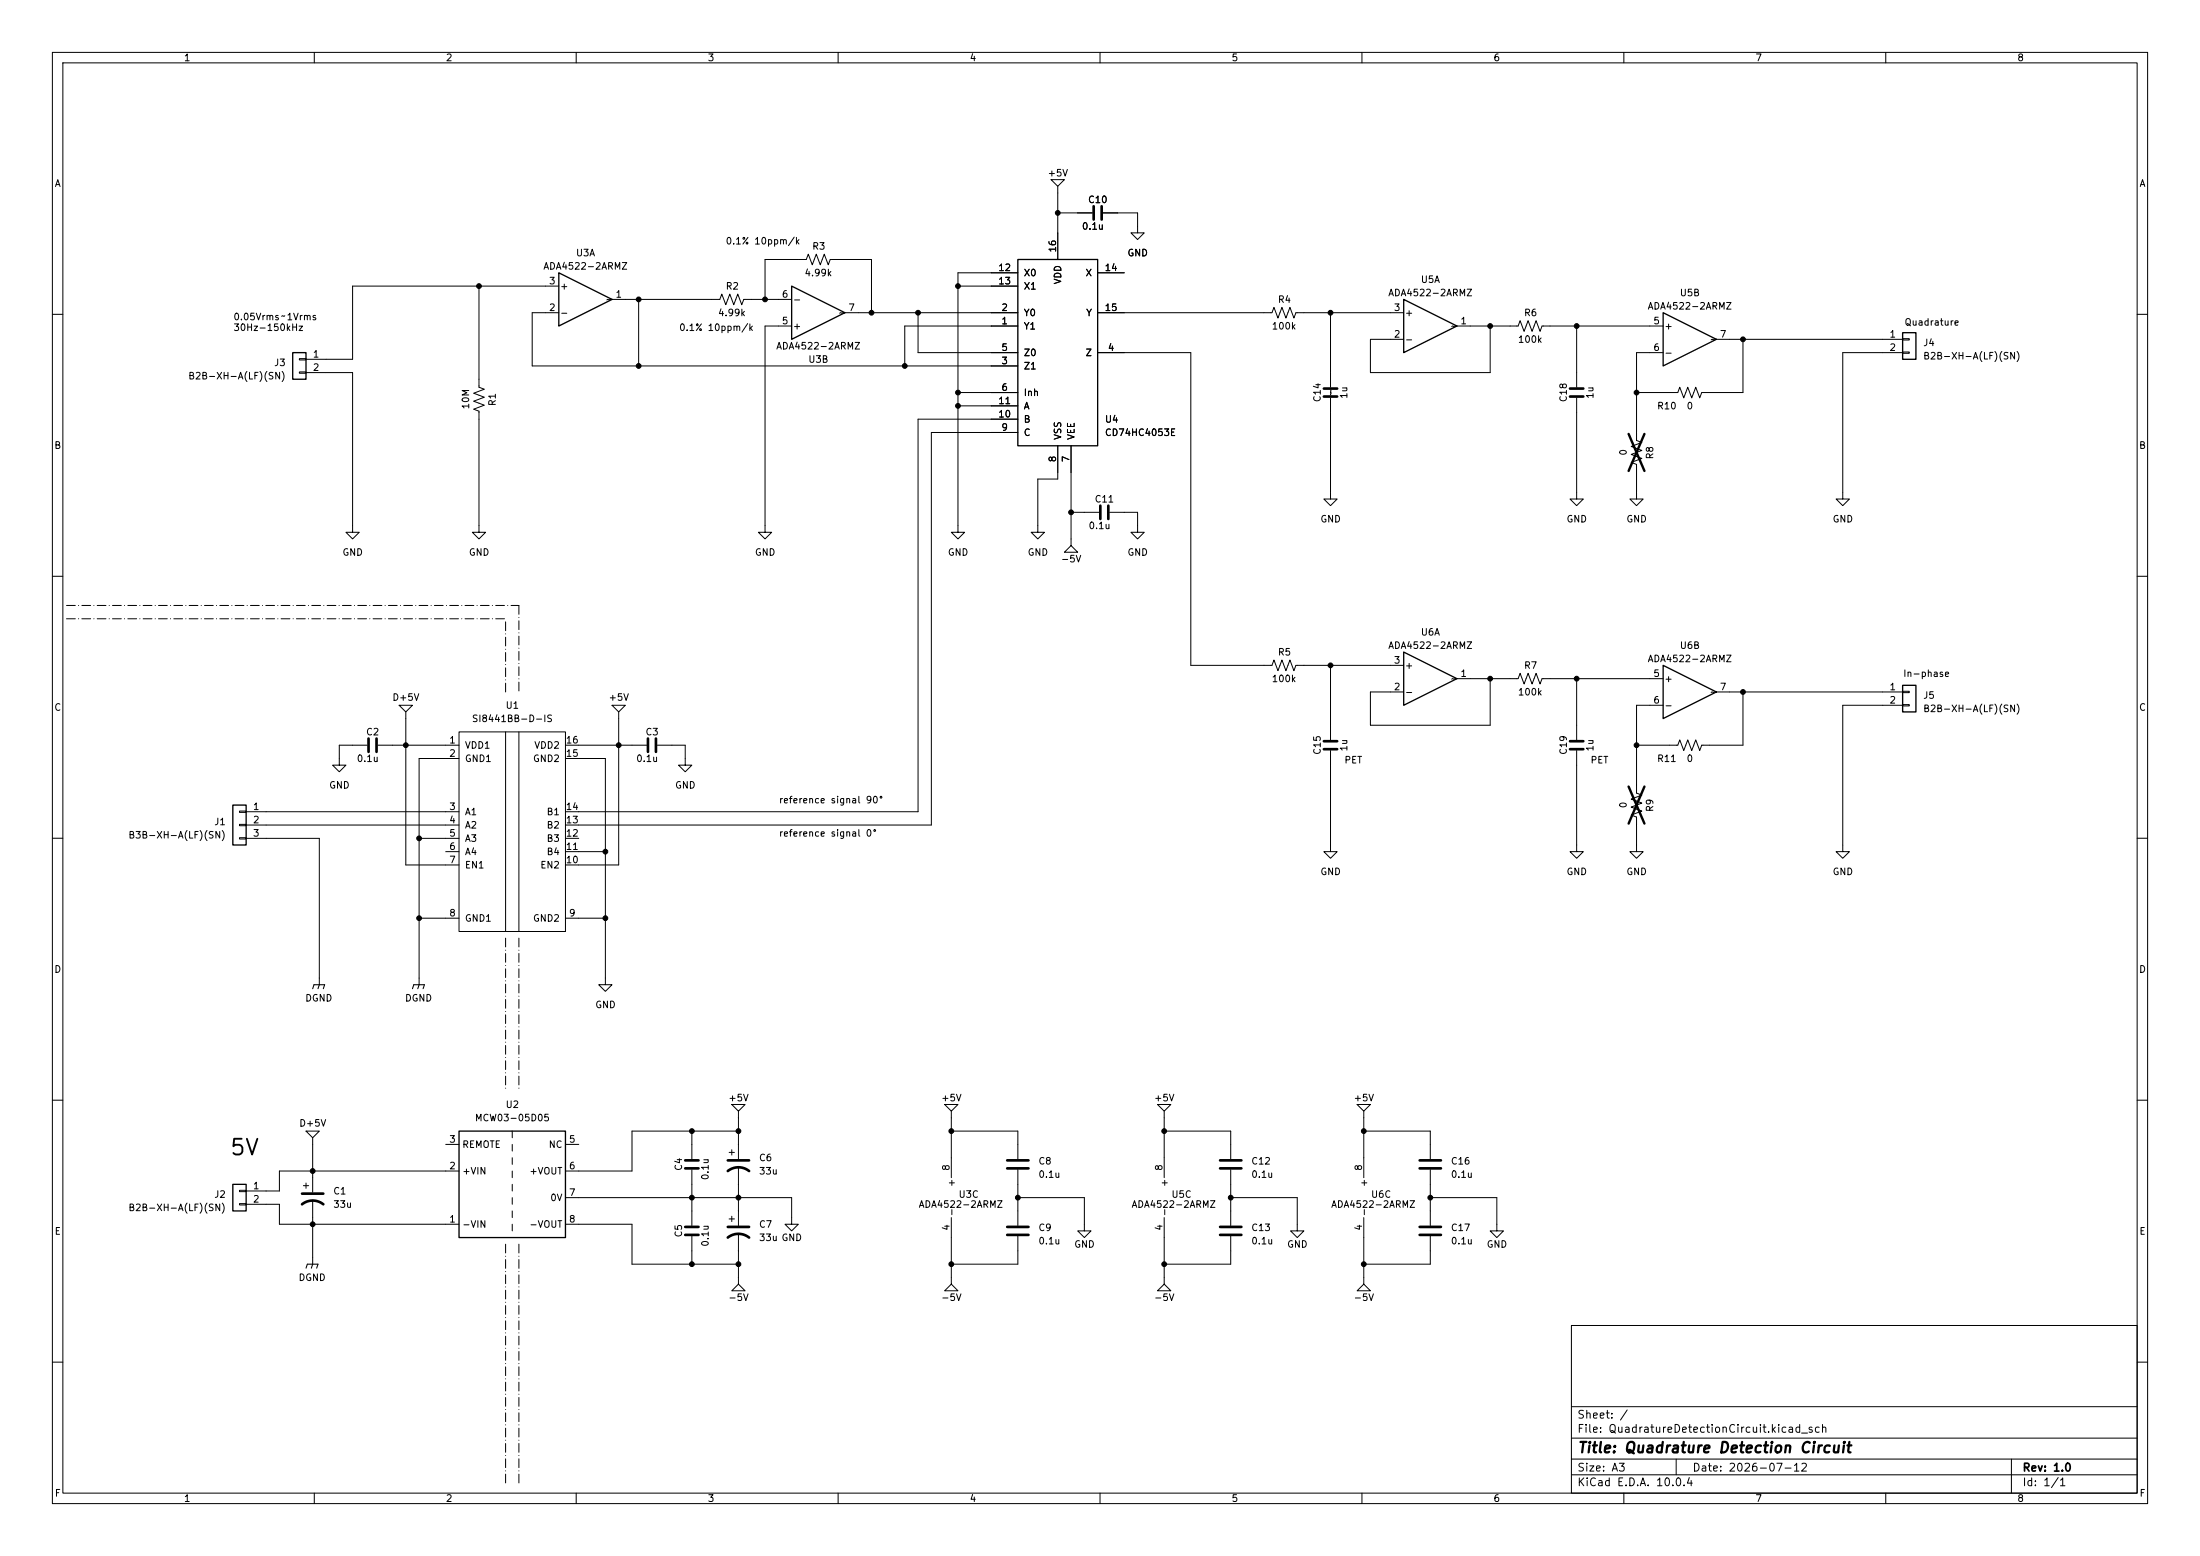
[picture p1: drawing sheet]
<svg xmlns="http://www.w3.org/2000/svg" width="420mm" height="297mm" viewBox="0 0 420 297" stroke-linecap="round" stroke-linejoin="round" font-family="sans-serif">
<g fill="none" stroke="#000" stroke-width=".19">
<path d="M10 10h400v277h-400zM12 12h396v273h-396zM60 10v2M110 10v2M160 10v2M210 10v2M260 10v2M310 10v2M360 10v2M200.7 34.3h2.5l-1.3 1.3zM201.9 35.6v13.9M91.4 54.6v19.3l1.1 .4-2.1 .8 2.1 .7-2.1 .8 2.1 .7-2.1 .8 1 .4v23.1h1.3l-1.3 1.3-1.2-1.3h1.2"/>
<path d="M106.7 59.7h-5.1v10.2h92.7M106.7 54.6h-39.4v14h-8.9M116.8 57.2h20.6l.4-1.1 .8 2.1 .7-2.1 .8 2.1 .7-2.1 .8 2.1 .4-1h9.1M121.9 57.2v12.7M146 57.2v-7.7h7.9l.4-1 .8 2 .7-2 .8 2 .8-2 .7 2 .4-1h7.9v10.2M161.3 59.7h33M175.3 59.7v7.6h19M182.9 54.6h11.4M194.3 52.1h-11.4v49.5h1.2l-1.2 1.3-1.3-1.3h1.3M201.9 40.6h6.6M209.5 59.7h33.3l.4-1 .8 2 .7-2 .8 2 .8-2 .7 2 .4-1h20.6M209.5 52.1h5.1"/>
<path d="M210.6 40.6h6.6v3.9h1.2l-1.2 1.2-1.3-1.2h1.3M254 59.7v14.2M10 60h2M57.1 68.5h1.3v.2h-1.3zM57.1 71h1.3v.2h-1.3zM58.4 71.1h8.9v30.5h1.3l-1.3 1.3-1.3-1.3h1.3M151.1 62.2h-5.1v39.4h1.3l-1.3 1.3-1.2-1.3h1.2M182.9 74.9h11.4M182.9 77.5h11.4M194.3 62.2h-21.6v7.7M209.5 67.3h17.8v59.7h15.5l.4-1 .8 2 .7-2 .8 2 .8-2 .7 2 .4-1h20.6M254 75.9v19.4h1.3l-1.3 1.2-1.3-1.2h1.3"/>
<path d="M278.1 62.2h11.7l.4-1 .8 2 .7-2 .8 2 .7-2 .8 2 .4-1h23.1M284.5 62.2v8.9h-22.9v-6.3h6.4M301 75.9v19.4h1.3l-1.3 1.2-1.3-1.2h1.3M301 62.2v11.7M317.5 67.3h-5.1v16.8l1 .4-2 .7 2 .8-2 .7 2 .8-2 .8 1 .3v6.7h1.3l-1.3 1.2-1.3-1.2h1.3M327.7 64.8h35.5M332.7 64.8v10.1h-7.8l-.4 1-.8-2-.7 2-.8-2-.8 2-.7-2-.4 1h-7.9M363.2 64.6h1.3v.3h-1.3zM363.2 67.2h1.3v.2h-1.3zM363.2 67.3h-11.4v28h1.3l-1.3 1.2-1.3-1.2h1.3M408 60h2M194.3 82.6h-16.5v74.9h-69.9"/>
<path d="M194.3 80h-19v74.9h-67.4M201.9 85.1v6.3h-3.8v10.2h1.3l-1.3 1.3-1.3-1.3h1.3M204.5 85.1v19l-1.3 1.3h2.5l-1.2-1.3M204.5 97.8h5.3M211.8 97.8h5.4v3.8h1.2l-1.2 1.3-1.3-1.3h1.3M10 110h2M408 110h2M76.2 134.6h2.5l-1.2 1.3zM77.5 135.9v29.2h10.1M87.6 139.7h20.3v38.1h-20.3zM96.5 139.7v38.1M99.1 139.7v38.1"/>
<path d="M116.8 134.6h2.6l-1.3 1.3zM118.1 135.9v29.2h-10.2M254 127v14.2M278.1 129.5h11.7l.4-1 .8 2.1 .7-2.1 .8 2.1 .7-2.1 .8 2.1 .4-1.1h23.1M284.5 129.5v8.9h-22.9v-6.3h6.4M301 129.5v11.7M317.5 134.6h-5.1v16.8l1 .4-2 .7 2 .8-2 .8 2 .7-2 .8 1 .4v6.6h1.3l-1.3 1.2-1.3-1.2h1.3M327.7 132.1h35.5M332.7 132.1v10.1h-7.8l-.4 1.1-.8-2.1-.7 2.1-.8-2.1-.8 2.1-.7-2.1-.4 1h-7.9M363.2 132h1.3v.2h-1.3zM363.2 134.5h1.3v.2h-1.3zM363.2 134.6h-11.4v28h1.3l-1.3 1.2-1.3-1.2h1.3"/>
<path d="M10 160h2M45.7 154.8h1.3v.3h-1.3zM45.7 157.4h1.3v.2h-1.3zM45.7 159.9h1.3v.2h-1.3zM47 154.9h40.6M47 157.5h40.6M70.1 142.2h-5.3v3.9h1.2l-1.2 1.2-1.3-1.2h1.3M72.1 142.2h15.5M87.6 144.8h-7.6v43.2M107.9 144.8h7.7v43.2h1.2l-1.2 1.2-1.3-1.2h1.3M107.9 142.2h15.5M125.5 142.2h5.3v3.9h1.3l-1.3 1.2-1.3-1.2h1.3"/>
<path d="M254 143.3v19.3h1.3l-1.3 1.2-1.3-1.2h1.3M301 143.3v19.3h1.3l-1.3 1.2-1.3-1.2h1.3M408 160h2M47 160h14v28M80 160h7.6M80 175.3h7.6M85.1 162.6h2.5M107.9 160h2.6M107.9 162.6h7.7M107.9 175.3h7.7M10 210h2M58.4 215.9h2.6l-1.3 1.3z"/>
<path d="M59.7 217.2v10.4M85.1 218.4h2.5M97.8 215.9v1.3M97.8 218.4v1.3M107.9 218.4h2.6M132.1 215.9v5.3M139.2 220h1M139.7 210.8h2.5l-1.2 1.3zM139.7 219.5v1M141 212.1v9.1M141 215.9h-20.4v7.6h-12.7M180.3 210.8h2.6l-1.3 1.3z"/>
<path d="M181.6 215.9h12.7v5.3M181.6 212.1v12.7M221 210.8h2.5l-1.3 1.3zM222.2 212.1v12.7M222.2 215.9h12.7v5.3M259.1 210.8h2.5l-1.3 1.3zM260.3 215.9h12.7v5.3M260.3 212.1v12.7M408 210h2M45.7 227.2h1.3v.3h-1.3zM45.7 229.7h1.3v.3h-1.3zM47 229.9h6.3v3.8h34.3"/>
<path d="M57.9 226.3h1M58.4 225.8v1M59.7 229.1v12.2M87.6 223.5h-34.3v3.8h-6.3M97.8 221v1.2M97.8 223.5v1.3M97.8 226.1v1.2M97.8 228.6v1.3M97.8 231.1v1.3M97.8 233.7v1.2M107.9 228.6h43.2v5.1h1.3l-1.3 1.2-1.2-1.2h1.2M107.9 233.7h12.7v7.6h20.4"/>
<path d="M132.1 223.3v10.6M132.1 236v5.3M139.2 232.7h1M139.7 232.2v1M141 235.5v9.6l-1.3 1.3h2.5l-1.2-1.3M141 222.8v11.1M181.6 232.4v12.7l-1.3 1.3h2.6l-1.3-1.3M194.3 228.6h12.7v6.3h-1.3l1.3 1.3 1.3-1.3h-1.3M194.3 223.3v10.6M194.3 236v5.3h-12.7M222.2 232.4v12.7l-1.2 1.3h2.5l-1.3-1.3M234.9 228.6h12.7v6.3h-1.2l1.2 1.3 1.3-1.3h-1.3"/>
<path d="M234.9 223.3v10.6M234.9 236v5.3h-12.7M260.3 232.4v12.7l-1.2 1.3h2.5l-1.3-1.3M273 228.6h12.7v6.3h-1.2l1.2 1.3 1.3-1.3h-1.3M273 223.3v10.6M273 236v5.3h-12.7M300 253h108v32h-108zM10 260h2M300 278.5h108M300 274.5h108M300 268.5h108M320 278.5v3"/>
<path d="M384 278.5v6.5M408 260h2M60 285v2M110 285v2M160 285v2M210 285v2M260 285v2M300 281.5h108M310 285v2M360 285v2"/>
</g>
<g fill="none" stroke="#000" stroke-width=".25">
<path d="M106.7 52.1l10.1 5.1-10.1 5zM151.1 54.6l10.2 5.1-10.2 5.1zM194.3 49.5h15.2v35.6h-15.2zM268 57.2l10.1 5-10.1 5.1zM317.5 59.7l10.2 5.1-10.2 5.1zM55.9 67.3h2.5v5.1h-2.5zM363.2 63.5h2.6v5.1h-2.6zM268 124.5l10.1 5-10.1 5.1zM317.5 127l10.2 5.1-10.2 5.1zM363.2 130.8h2.6v5.1h-2.6zM44.4 153.7h2.6v7.6h-2.6zM87.6 215.9h20.3v20.3h-20.3z"/>
<path d="M44.4 226.1h2.6v5h-2.6z"/>
</g>
<g fill="none" stroke="#000" stroke-width=".51">
<path d="M208.8 39.4v2.5M210.3 39.4v2.5M252.7 75.7h2.6M252.7 74.2h2.6M299.7 75.7h2.6M299.7 74.2h2.6M210.1 96.5v2.6M211.6 96.5v2.6M70.4 141v2.5M71.9 141v2.5M123.7 141v2.5M125.2 141v2.5"/>
<path d="M252.7 143h2.6M252.7 141.5h2.6M299.7 143h2.6M299.7 141.5h2.6M57.7 229.9a3.3 3.3 0 0 1 4 0M57.7 227.8h4M130.8 235.7h2.5M130.8 234.2h2.5M130.8 223h2.5M130.8 221.5h2.5M138.9 236.2a3.3 3.3 0 0 1 4.1 0M138.9 223.5a3.3 3.3 0 0 1 4.1 0"/>
<path d="M138.9 234.2h4.1M138.9 221.5h4.1M192.3 235.7h4M192.3 234.2h4M192.3 223h4M192.3 221.5h4M232.9 235.7h4.1M232.9 234.2h4.1M232.9 223h4.1M232.9 221.5h4.1M271 235.7h4.1M271 234.2h4.1"/>
<path d="M271 223h4.1M271 221.5h4.1"/>
</g>
<path d="M310.9 82.8l3 7.1M313.9 82.8l-3 7.1M310.9 150.1l3 7.1M313.9 150.1l-3 7.1" fill="none" stroke="#000" stroke-width=".46"/>
<path d="M59.7 188.7l.2-.7h2.1l-.3 .7M61 188l-.3 .7M78.7 188.7l.3-.7h2l-.2 .7M80 188l-.2 .7M58.4 242.1l.3-.8h2l-.2 .8M59.7 241.3l-.3 .8" fill="none" stroke="#000" stroke-width=".2"/>
<path d="M12.7 118.1h83.8M12.7 115.6h86.4M99.1 115.6v16.5M96.5 132.1v-14M96.5 179.1v29.2M99.1 179.1v29.2M96.5 237.5v45.7M99.1 237.5v45.7" fill="none" stroke="#000" stroke-width=".19" stroke-dasharray="1.7 .6 0 .6"/>
<g fill="#000" stroke="#000" stroke-width=".19">
<circle cx="91.4" cy="54.6" r=".46"/>
<circle cx="121.9" cy="57.2" r=".46"/>
<circle cx="146" cy="57.2" r=".46"/>
<circle cx="166.4" cy="59.7" r=".46"/>
<circle cx="175.3" cy="59.7" r=".46"/>
<circle cx="182.9" cy="54.6" r=".46"/>
<circle cx="201.9" cy="40.6" r=".46"/>
<circle cx="254" cy="59.7" r=".46"/>
<circle cx="121.9" cy="69.9" r=".46"/>
<circle cx="172.7" cy="69.9" r=".46"/>
<circle cx="182.9" cy="77.5" r=".46"/>
<circle cx="182.9" cy="74.9" r=".46"/>
<circle cx="284.5" cy="62.2" r=".46"/>
<circle cx="301" cy="62.2" r=".46"/>
<circle cx="312.4" cy="74.9" r=".46"/>
<circle cx="332.7" cy="64.8" r=".46"/>
<circle cx="204.5" cy="97.8" r=".46"/>
<circle cx="254" cy="127" r=".46"/>
<circle cx="284.5" cy="129.5" r=".46"/>
<circle cx="301" cy="129.5" r=".46"/>
<circle cx="332.7" cy="132.1" r=".46"/>
<circle cx="77.5" cy="142.2" r=".46"/>
<circle cx="118.1" cy="142.2" r=".46"/>
<circle cx="312.4" cy="142.2" r=".46"/>
<circle cx="80" cy="160" r=".46"/>
<circle cx="80" cy="175.3" r=".46"/>
<circle cx="115.6" cy="162.6" r=".46"/>
<circle cx="115.6" cy="175.3" r=".46"/>
<circle cx="132.1" cy="215.9" r=".46"/>
<circle cx="141" cy="215.9" r=".46"/>
<circle cx="181.6" cy="215.9" r=".46"/>
<circle cx="222.2" cy="215.9" r=".46"/>
<circle cx="260.3" cy="215.9" r=".46"/>
<circle cx="59.7" cy="223.5" r=".46"/>
<circle cx="59.7" cy="233.7" r=".46"/>
<circle cx="132.1" cy="228.6" r=".46"/>
<circle cx="141" cy="228.6" r=".46"/>
<circle cx="194.3" cy="228.6" r=".46"/>
<circle cx="234.9" cy="228.6" r=".46"/>
<circle cx="273" cy="228.6" r=".46"/>
<circle cx="132.1" cy="241.3" r=".46"/>
<circle cx="141" cy="241.3" r=".46"/>
<circle cx="181.6" cy="241.3" r=".46"/>
<circle cx="222.2" cy="241.3" r=".46"/>
<circle cx="260.3" cy="241.3" r=".46"/>
</g>
<text font-size="3" x="43.7" y="221.3">5V</text>
<text font-size="2" x="301" y="277.8">Title: Quadrature Detection Circuit</text>
<g font-size="1.5">
<text x="301" y="273.8">File: QuadratureDetectionCircuit.kicad_sch</text>
<text x="301" y="271.1">Sheet: /</text>
<text x="301" y="281.2">Size: A3</text>
<text x="323" y="281.2">Date: 2026-07-12</text>
<text x="386" y="281.2">Rev: 1.0</text>
<text x="301" y="284">KiCad E.D.A. 10.0.4</text>
<text x="386" y="284">Id: 1/1</text>
</g>
<g font-size="1.3">
<text x="35" y="12">1</text>
<text x="85" y="12">2</text>
<text x="135" y="12">3</text>
<text x="185" y="12">4</text>
<text x="235" y="12">5</text>
<text x="285" y="12">6</text>
<text x="335" y="12">7</text>
<text x="385" y="12">8</text>
<text x="10.3" y="36">A</text>
<text x="199.9" y="34">+5V</text>
<text x="408.3" y="36">A</text>
<text x="207.6" y="39.1">C10</text>
<text x="138.4" y="47">0.1% 10ppm/k</text>
<text x="154.9" y="48">R3</text>
<text x="206.4" y="44.2">0.1u</text>
<text x="103.6" y="51.8">ADA4522-2ARMZ</text>
<text x="109.8" y="49.2">U3A</text>
<text x="153.5" y="53">4.99k</text>
<text x="190.5" y="52">12</text>
<text x="195.3" y="53">X0</text>
<text x="201.9" y="48.3" transform="rotate(-90 201.9 48.3)">16</text>
<text x="207.1" y="53">X</text>
<text x="210.8" y="52">14</text>
<text x="215.1" y="49.2">GND</text>
<text x="104.7" y="59.7">2</text>
<text x="104.7" y="54.6">3</text>
<text x="106.8" y="55.6">+</text>
<text x="115.6" y="58.1">~</text>
<text x="117.4" y="57.1">1</text>
<text x="138.4" y="55.6">R2</text>
<text x="149.2" y="57.1">6</text>
<text x="151.3" y="58.1">-</text>
<text x="161.9" y="59.7">7</text>
<text x="190.5" y="54.6">13</text>
<text x="191.1" y="59.7">2</text>
<text x="195.3" y="55.6">X1</text>
<text x="202.9" y="54.4" transform="rotate(-90 202.9 54.4)">VDD</text>
<text x="210.8" y="59.7">15</text>
<text x="243.8" y="58.1">R4</text>
<text x="264.9" y="56.9">ADA4522-2ARMZ</text>
<text x="266" y="59.7">3</text>
<text x="271.1" y="54.3">U5A</text>
<text x="314.4" y="59.4">ADA4522-2ARMZ</text>
<text x="320.6" y="56.9">U5B</text>
<text x="44.4" y="61.4">0.05Vrms～1Vrms</text>
<text x="44.4" y="63.5">30Hz-150kHz</text>
<text x="106.8" y="60.7">-</text>
<text x="129.5" y="63.5">0.1% 10ppm/k</text>
<text x="137" y="60.7">4.99k</text>
<text x="149.2" y="62.2">5</text>
<text x="151.3" y="63.2">+</text>
<text x="160.1" y="60.7">~</text>
<text x="191.1" y="62.2">1</text>
<text x="195.3" y="63.2">Y1</text>
<text x="195.3" y="60.7">Y0</text>
<text x="207.2" y="60.7">Y</text>
<text x="242.7" y="63.2">100k</text>
<text x="266" y="64.7">2</text>
<text x="268.1" y="65.7">-</text>
<text x="268.1" y="60.7">+</text>
<text x="276.9" y="63.2">~</text>
<text x="278.7" y="62.2">1</text>
<text x="289.7" y="65.7">100k</text>
<text x="290.8" y="60.7">R6</text>
<text x="315.5" y="62.2">5</text>
<text x="317.6" y="63.2">+</text>
<text x="326.4" y="65.7">~</text>
<text x="328.2" y="64.7">7</text>
<text x="360.6" y="64.7">1</text>
<text x="363.5" y="62.5">Quadrature</text>
<text x="52.2" y="70.2">J3</text>
<text x="59.6" y="68.6">1</text>
<text x="59.6" y="71.1">2</text>
<text x="148.1" y="67">ADA4522-2ARMZ</text>
<text x="154.2" y="69.6">U3B</text>
<text x="191.1" y="69.8">3</text>
<text x="191.1" y="67.3">5</text>
<text x="195.3" y="70.8">Z1</text>
<text x="195.3" y="68.3">Z0</text>
<text x="207.1" y="68.3">Z</text>
<text x="211.4" y="67.3">4</text>
<text x="315.5" y="67.3">6</text>
<text x="317.6" y="68.3">-</text>
<text x="360.6" y="67.3">2</text>
<text x="367" y="66.4">J4</text>
<text x="367" y="68.9">B2B-XH-A(LF)(SN)</text>
<text x="35.8" y="72.7">B2B-XH-A(LF)(SN)</text>
<text x="95" y="77.6" transform="rotate(-90 95 77.6)">R1</text>
<text x="190.5" y="77.4">11</text>
<text x="191.1" y="74.9">6</text>
<text x="195.3" y="75.9">Inh</text>
<text x="252.4" y="76.9" transform="rotate(-90 252.4 76.9)">C14</text>
<text x="255" y="75.7" transform="rotate(-90 255 75.7)">~</text>
<text x="257.5" y="76.2" transform="rotate(-90 257.5 76.2)">1u</text>
<text x="299.4" y="76.9" transform="rotate(-90 299.4 76.9)">C18</text>
<text x="304.5" y="76.2" transform="rotate(-90 304.5 76.2)">1u</text>
<text x="89.9" y="78.2" transform="rotate(-90 89.9 78.2)">10M</text>
<text x="190.5" y="80">10</text>
<text x="191.1" y="82.5">9</text>
<text x="195.3" y="83.5">C</text>
<text x="195.3" y="81">B</text>
<text x="195.3" y="78.4">A</text>
<text x="210.8" y="83.5">CD74HC4053E</text>
<text x="210.8" y="81">U4</text>
<text x="316.2" y="78.4">R10</text>
<text x="321.9" y="78.4">0</text>
<text x="10.3" y="86">B</text>
<text x="201.9" y="88.3" transform="rotate(-90 201.9 88.3)">8</text>
<text x="202.9" y="84.1" transform="rotate(-90 202.9 84.1)">VSS</text>
<text x="204.4" y="88.3" transform="rotate(-90 204.4 88.3)">7</text>
<text x="205.4" y="84.1" transform="rotate(-90 205.4 84.1)">VEE</text>
<text x="310.9" y="87.1" transform="rotate(-90 310.9 87.1)">0</text>
<text x="315.9" y="87.8" transform="rotate(-90 315.9 87.8)">R8</text>
<text x="408.2" y="86">B</text>
<text x="207.7" y="101.3">0.1u</text>
<text x="208.9" y="96.2">C11</text>
<text x="252" y="100">GND</text>
<text x="299" y="100">GND</text>
<text x="310.4" y="100">GND</text>
<text x="349.8" y="100">GND</text>
<text x="65.3" y="106.4">GND</text>
<text x="89.4" y="106.4">GND</text>
<text x="144" y="106.4">GND</text>
<text x="180.8" y="106.4">GND</text>
<text x="196.1" y="106.4">GND</text>
<text x="202.4" y="107.7">-5V</text>
<text x="215.1" y="106.4">GND</text>
<text x="243.8" y="125.4">R5</text>
<text x="264.9" y="124.2">ADA4522-2ARMZ</text>
<text x="271.1" y="121.6">U6A</text>
<text x="320.6" y="124.2">U6B</text>
<text x="242.7" y="130.5">100k</text>
<text x="266" y="127">3</text>
<text x="268.1" y="128">+</text>
<text x="276.9" y="130.5">~</text>
<text x="278.7" y="129.5">1</text>
<text x="290.8" y="128">R7</text>
<text x="314.4" y="126.7">ADA4522-2ARMZ</text>
<text x="315.5" y="129.5">5</text>
<text x="317.6" y="130.5">+</text>
<text x="363.2" y="129.5">In-phase</text>
<text x="10.3" y="136">C</text>
<text x="74.8" y="134.1">D+5V</text>
<text x="96.4" y="135.6">U1</text>
<text x="116.1" y="134.1">+5V</text>
<text x="266" y="132.1">2</text>
<text x="268.1" y="133.1">-</text>
<text x="289.7" y="133.1">100k</text>
<text x="315.5" y="134.6">6</text>
<text x="317.6" y="135.6">-</text>
<text x="326.4" y="133.1">~</text>
<text x="328.2" y="132.1">7</text>
<text x="360.6" y="132.1">1</text>
<text x="360.6" y="134.6">2</text>
<text x="367" y="133.7">J5</text>
<text x="367" y="136.2">B2B-XH-A(LF)(SN)</text>
<text x="408.2" y="136">C</text>
<text x="69.8" y="140.7">C2</text>
<text x="85.7" y="142.2">1</text>
<text x="88.6" y="143.2">VDD1</text>
<text x="90" y="138.1">SI8441BB-D-IS</text>
<text x="101.9" y="143.2">VDD2</text>
<text x="107.9" y="142.2">16</text>
<text x="123.1" y="140.7">C3</text>
<text x="257.5" y="143.5" transform="rotate(-90 257.5 143.5)">1u</text>
<text x="304.5" y="143.5" transform="rotate(-90 304.5 143.5)">1u</text>
<text x="68" y="145.8">0.1u</text>
<text x="85.7" y="144.8">2</text>
<text x="88.6" y="145.8">GND1</text>
<text x="101.7" y="145.8">GND2</text>
<text x="107.9" y="144.8">15</text>
<text x="121.3" y="145.8">0.1u</text>
<text x="252.4" y="144.2" transform="rotate(-90 252.4 144.2)">C15</text>
<text x="256.5" y="146">PET</text>
<text x="299.4" y="144.2" transform="rotate(-90 299.4 144.2)">C19</text>
<text x="303.5" y="146">PET</text>
<text x="316.2" y="145.8">R11</text>
<text x="321.9" y="145.8">0</text>
<text x="48.2" y="154.9">1</text>
<text x="62.7" y="150.8">GND</text>
<text x="85.7" y="154.9">3</text>
<text x="88.6" y="155.9">A1</text>
<text x="104.3" y="155.9">B1</text>
<text x="107.9" y="154.9">14</text>
<text x="128.8" y="150.8">GND</text>
<text x="148.6" y="153.6">reference signal 90°</text>
<text x="310.9" y="154.4" transform="rotate(-90 310.9 154.4)">0</text>
<text x="315.9" y="155.1" transform="rotate(-90 315.9 155.1)">R9</text>
<text x="24.4" y="160.4">B3B-XH-A(LF)(SN)</text>
<text x="40.8" y="157.8">J1</text>
<text x="48.2" y="157.5">2</text>
<text x="48.2" y="160">3</text>
<text x="85.7" y="157.5">4</text>
<text x="85.7" y="160">5</text>
<text x="88.6" y="158.5">A2</text>
<text x="88.6" y="161">A3</text>
<text x="104.3" y="161">B3</text>
<text x="104.3" y="158.5">B2</text>
<text x="107.9" y="160">12</text>
<text x="107.9" y="157.5">13</text>
<text x="148.6" y="160">reference signal 0°</text>
<text x="85.7" y="162.5">6</text>
<text x="85.7" y="165.1">7</text>
<text x="88.6" y="163.5">A4</text>
<text x="88.6" y="166.1">EN1</text>
<text x="103" y="166.1">EN2</text>
<text x="104.3" y="163.5">B4</text>
<text x="107.9" y="165.1">10</text>
<text x="107.9" y="162.5">11</text>
<text x="252" y="167.3">GND</text>
<text x="299" y="167.3">GND</text>
<text x="310.4" y="167.3">GND</text>
<text x="349.8" y="167.3">GND</text>
<text x="85.7" y="175.2">8</text>
<text x="88.6" y="176.2">GND1</text>
<text x="101.7" y="176.2">GND2</text>
<text x="108.5" y="175.2">9</text>
<text x="10.3" y="186">D</text>
<text x="408.2" y="186">D</text>
<text x="58.2" y="191.5">DGND</text>
<text x="77.2" y="191.5">DGND</text>
<text x="113.5" y="192.7">GND</text>
<text x="57" y="215.3">D+5V</text>
<text x="90.6" y="214.3">MCW03-05D05</text>
<text x="96.4" y="211.8">U2</text>
<text x="138.9" y="210.5">+5V</text>
<text x="179.6" y="210.5">+5V</text>
<text x="220.2" y="210.5">+5V</text>
<text x="258.3" y="210.5">+5V</text>
<text x="85.7" y="218.4">3</text>
<text x="88.1" y="219.4">REMOTE</text>
<text x="104.6" y="219.4">NC</text>
<text x="108.5" y="218.4">5</text>
<text x="144.8" y="222">C6</text>
<text x="48.2" y="227.3">1</text>
<text x="85.7" y="223.5">2</text>
<text x="88.1" y="224.5">+VIN</text>
<text x="100.9" y="224.5">+VOUT</text>
<text x="108.5" y="223.5">6</text>
<text x="130.5" y="223.6" transform="rotate(-90 130.5 223.6)">C4</text>
<text x="135.6" y="225.4" transform="rotate(-90 135.6 225.4)">0.1u</text>
<text x="144.8" y="224.5">33u</text>
<text x="181.6" y="223.6" transform="rotate(-90 181.6 223.6)">8</text>
<text x="182.6" y="226.7" transform="rotate(-90 182.6 226.7)">+</text>
<text x="198.1" y="222.6">C8</text>
<text x="198.1" y="225.1">0.1u</text>
<text x="222.2" y="223.6" transform="rotate(-90 222.2 223.6)">8</text>
<text x="223.2" y="226.7" transform="rotate(-90 223.2 226.7)">+</text>
<text x="238.8" y="222.6">C12</text>
<text x="238.8" y="225.1">0.1u</text>
<text x="260.3" y="223.6" transform="rotate(-90 260.3 223.6)">8</text>
<text x="261.3" y="226.7" transform="rotate(-90 261.3 226.7)">+</text>
<text x="276.9" y="222.6">C16</text>
<text x="276.9" y="225.1">0.1u</text>
<text x="24.4" y="231.5">B2B-XH-A(LF)(SN)</text>
<text x="40.8" y="228.9">J2</text>
<text x="48.2" y="229.8">2</text>
<text x="63.5" y="228.3">C1</text>
<text x="63.5" y="230.8">33u</text>
<text x="85.7" y="233.7">1</text>
<text x="104.9" y="229.6">0V</text>
<text x="108.5" y="228.6">7</text>
<text x="108.5" y="233.7">8</text>
<text x="175.3" y="230.8">ADA4522-2ARMZ</text>
<text x="182.6" y="232.3" transform="rotate(-90 182.6 232.3)">-</text>
<text x="182.9" y="228.9">U3C</text>
<text x="215.9" y="230.8">ADA4522-2ARMZ</text>
<text x="223.2" y="232.3" transform="rotate(-90 223.2 232.3)">-</text>
<text x="223.5" y="228.9">U5C</text>
<text x="254" y="230.8">ADA4522-2ARMZ</text>
<text x="261.3" y="232.3" transform="rotate(-90 261.3 232.3)">-</text>
<text x="261.6" y="228.9">U6C</text>
<text x="10.3" y="236">E</text>
<text x="88.1" y="234.7">-VIN</text>
<text x="100.9" y="234.7">-VOUT</text>
<text x="130.5" y="236.3" transform="rotate(-90 130.5 236.3)">C5</text>
<text x="135.6" y="238.1" transform="rotate(-90 135.6 238.1)">0.1u</text>
<text x="144.8" y="234.7">C7</text>
<text x="144.8" y="237.2">33u GND</text>
<text x="181.6" y="235" transform="rotate(-90 181.6 235)">4</text>
<text x="198.1" y="235.3">C9</text>
<text x="198.1" y="237.8">0.1u</text>
<text x="205" y="238.5">GND</text>
<text x="222.2" y="235" transform="rotate(-90 222.2 235)">4</text>
<text x="238.8" y="235.3">C13</text>
<text x="238.8" y="237.8">0.1u</text>
<text x="245.6" y="238.5">GND</text>
<text x="260.3" y="235" transform="rotate(-90 260.3 235)">4</text>
<text x="276.9" y="235.3">C17</text>
<text x="276.9" y="237.8">0.1u</text>
<text x="283.7" y="238.5">GND</text>
<text x="408.3" y="236">E</text>
<text x="56.9" y="244.8">DGND</text>
<text x="138.9" y="248.6">-5V</text>
<text x="179.6" y="248.6">-5V</text>
<text x="220.2" y="248.6">-5V</text>
<text x="258.3" y="248.6">-5V</text>
<text x="10.3" y="286">F</text>
<text x="35" y="287">1</text>
<text x="85" y="287">2</text>
<text x="135" y="287">3</text>
<text x="185" y="287">4</text>
<text x="235" y="287">5</text>
<text x="285" y="287">6</text>
<text x="335" y="287">7</text>
<text x="385" y="287">8</text>
<text x="408.3" y="286">F</text>
</g>
</svg>
